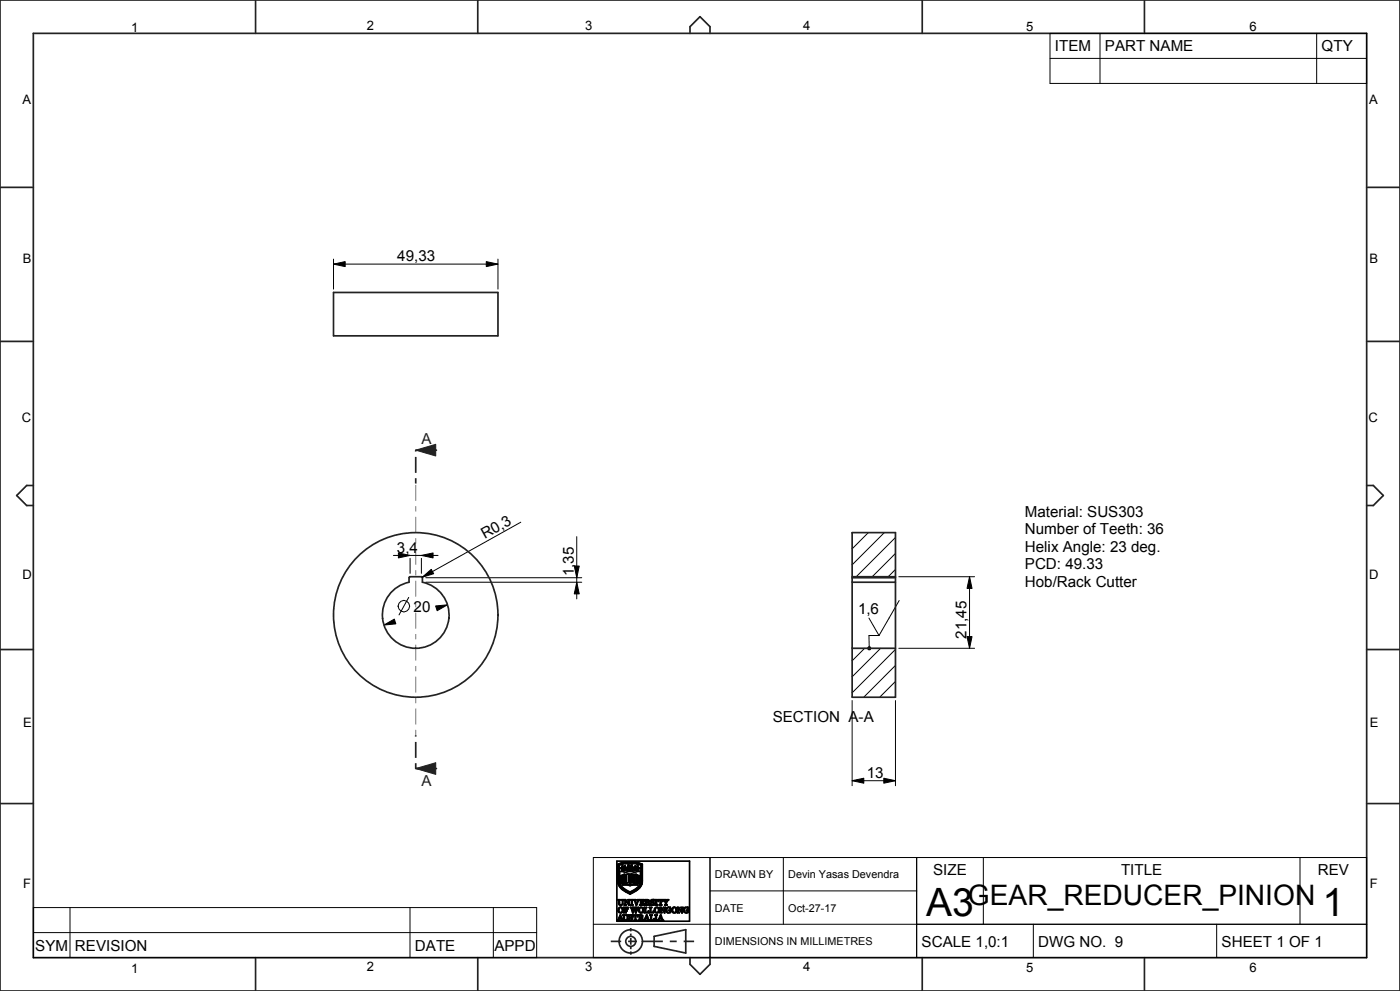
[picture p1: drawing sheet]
<svg xmlns="http://www.w3.org/2000/svg" width="420mm" height="297mm" viewBox="0 0 420 297" stroke-linecap="round" stroke-linejoin="round" font-family="sans-serif">
<path d="M124.7 230.3l6-1.7v3.5z" fill="#222226"/>
<path d="M124.7 230.3l6-1.7v3.5z" fill="none" stroke="#222226" stroke-width=".3"/>
<path d="M124.7 134.9l6-1.7v3.5z" fill="#222226"/>
<path d="M124.7 134.9l6-1.7v3.5z" fill="none" stroke="#222226" stroke-width=".3"/>
<g fill="none" stroke="#222226" stroke-width=".51">
<path d="M0 0h420v297h-420zM10 10h400v277h-400zM76.7 0v10M143.3 0v10M207 10v-2l3-3 3 3v2M276.7 0v10M343.3 0v10M0 56.2h10M410 56.2h10M0 102.3h10M410 102.3h10M124.7 134.9h6.2"/>
<path d="M10 145.5h-2l-3 3 3 3h2M255.6 159.6h13v49.4h-13zM410 145.5h2l3 3-3 3h-2M122.7 174.5v-1.4l.3-.3 3.6 .1 .1 1.6M255.6 172.8h13M255.6 173.1h13M0 194.7h10M255.6 194.3h13M410 194.7h10M124.7 230.3h6.2M0 240.8h10M410 240.8h10"/>
<path d="M189.2 278.1v1M189.2 279.8v.7M76.7 287v10M143.3 287v10M183.2 282.1h3.2M188.4 282.1h2.1M189.2 281.1v2M189.2 283.8v.7M189.2 285.1v1M192.6 282.1h6.3M196.2 280.6l9.5-2v7l-9.5-2zM200.9 282.1h2.1"/>
<path d="M205.1 282.1h3.1M207 287v2l3 3 3-3v-2M276.7 287v10M343.3 287v10"/>
<circle cx="189.2" cy="282.1" r="3.5"/>
<circle cx="189.2" cy="282.1" r="1.5"/>
</g>
<path d="M124.7 144.9v-10M124.7 230.3v-10" fill="none" stroke="#222226" stroke-width=".51" stroke-dasharray="1.6 1.6 4.8 1.6" stroke-linecap="butt"/>
<path d="M124.7 220.3v-75.4" fill="none" stroke="#7d7d80" stroke-width=".3" stroke-dasharray="1.6 1.6 4.8 1.6" stroke-linecap="butt"/>
<g fill="none" stroke="#000" stroke-width=".3">
<path d="M315 10h95v15h-95zM315 17.5h95M330 10v15M395 10v15M100.1 79.2l3.5-.8v1.5zM100.1 77.7v9M100.1 79.2h49.3M145.9 78.4l3.5 .8-3.5 .7zM149.4 77.7v9M156.2 156.5l-29.5 16.5M255.7 159.6l-.1 .1M260.5 159.6l-4.9 4.9"/>
<path d="M265.3 159.6l-9.7 9.7M118 166.5h13.4M119.5 165.7l3.5 .8-3.5 .7zM122.6 179l-2.9 5.3M123 167.3v4.5M126.4 166.5l3.5-.8v1.5zM126.4 167.3v4.5M126.7 173l2.7-2.4 .7 1.3zM127.7 174.5h46.8M127.7 173.1h46.8M172.3 169.6h1.5l-.8 3.5zM173 174.5l.8 3.5h-1.5z"/>
<path d="M173 160.8v18.7M268.6 161.1l-11.7 11.7M268.6 165.9l-6.9 6.9M268.6 170.7l-2.1 2.1M269.6 172.8h22.8M269.8 180l-6.1 10.5M290.9 172.8l.7 3.5h-1.5zM290.9 172.8v21.5M115.2 187.3l3.1-1.8 .5 1.5zM115.2 187.3h.1M130.7 181.6l3.6-.3-3.2 1.7zM134.3 181.3h-.1"/>
<path d="M259.4 194.3l-3.8 3.7M260.3 194.1l.4-.3 .4 .1 .2 .4-.2 .4-.4 .1-.4-.3zM260.7 185.2l3 5.3M263.7 190.5h-3l.1 3.3M264.2 194.3l-8.6 8.5M268.6 194.6l-13 13M268.6 199.4l-9.5 9.6M269.6 194.3h22.8M290.1 190.8h1.5l-.7 3.5zM255.6 210v25.5M268.6 204.2l-4.7 4.8M268.6 210v25.5"/>
<path d="M255.6 234l3.5-.8v1.5zM255.6 234h13M265.1 233.2l3.5 .8-3.5 .7zM178 257h232v30h-232zM213 257v30M235 257v20M275 257v30M295 257v20M390 257v20M10 272h151v15h-151zM10 279.5h151M21 272v15"/>
<path d="M123 272v15M148 272v15M178 277h232M213 267h62M310 277v10M365 277v10"/>
<circle cx="121.1" cy="181.7" r="1.72"/>
</g>
<g fill="none" stroke="#000" stroke-width=".51">
<path d="M185.1 258.1h21.8v18h-21.8zM185.3 259l1.5-.5 1.8-.2 2.2 .2 1.9 .5-.1 5.6-.3 1-.9 .9-2.4 1.4-1.8-.9-1.1-1-.7-1.6zM185.4 259.1l1.7-.5 2.1-.2 2 .2 1.4 .5v5.4l-.4 1.1-.9 .9-2.3 1.3-1.8-1-1.1-.9-.6-1.6zM185.6 259.2l1.5-.5 1.7-.1 2 .1 1.7 .5-.2 5.8-.8 1.2-1.9 1.2a1.1 1.1 0 0 1-1.6-.2l-1.6-1.1-.7-1.2zM185.8 259.3l1.4-.4 1.8-.1 1.8 .1 1.5 .4-.2 5.7-.9 1.2-2.1 1.3-2.2-1.3-1-1.2zM186.6 259.5l.4 .4 .5-.4-.2 .7 .3 .6-.5-.2-.6 .3 .2-.5-.5-.2 .5-.2zM186.7 259.6l.1 .4zM187.3 259.7l.1-.1-.2 .3zM188.4 259.2l.5 .1 .1 .4 .2-.4 .4-.1-.1 .6 .6 .2-.3 .3h-.5l-.3 .7-.3-.7-.7-.3 .6-.2zM188.6 259.4l.3 .3zM189.2 259.4h.3l-.3 .3zM189.5 259.9l.5 .1z"/>
<path d="M190.6 259.6l.3 .3zM191 259.9l-.5-.4v.4l.2 .3-.3 .6 .6-.2 .2 .3h.4l-.3-.5M191 259.9h.1M191 259.9l.4-.4v.6l.5 .1-.6 .2M191.4 259.6l-.2 .4zM185.4 269.6h.7l-.2 .2v1.1l.4 .3 .4-.3v-1l-.2-.3h.6l-.2 .2-.2 1.3-.5 .2-.5-.2-.1-1.3zM185.8 273.2h.1M185.9 272.1l.4-.1 .3 .3 .1 .8-.3 .4-.6-.3zM185.9 261.2l1.8 .2 1.4-.2 1.2 .2 1.8-.2v3.2l-.5 1.1-.9 .9-1.7 .9-1.9-1.1-.7-.7-.4-.9zM186.1 274.5v.1a.3 .3 0 0 1 .2 .3 .3 .3 0 0 1-.4 .3zM186.1 274.2l.9 1.6h-.8l.3-.1-.2-.5h-.5l-.2 .5 .2 .1h-.5zM186.3 260.2h.1"/>
<path d="M186.3 260.2l.3-.1zM186.3 264.5h.2zM186.3 262.6l.2 .1zM186.3 263.3l.4 .3-.2 .3-.3-.3zM186.3 262.4l.4 .2-.3 .4-.2-.3zM186.3 264.2l.4 .2-.3 .4-.2-.3zM186.7 260.6l.1-.1-.2 .3zM186.8 262.2h.2l-.1 2.9 2.1 .2 2.2-.2v-2.6l-.1 2.5-.1-2.8h.3v2.1a.68 .68 0 0 1-.1 .9 .68 .68 0 0 1-.9 0l-1.3 .2-2.2-.2zM186.8 274.2h.7l-.2 .2v1l.5 .4 .4-.4v-.9l-.3-.3h.6l-.2 .2-.2 1.3-.5 .2-.4-.2-.1-1.3zM186.9 260.5l.4-.3-.1 .2zM187.1 260.6h.1M187.1 271.9h1.3v.5l-.4-.4a.34 .34 0 0 0-.5 .3 .34 .34 0 0 0 .4 .4l.2-.3v.7l-.5-.3v.6l.2 .2h-.7l.2-.3v-1.2z"/>
<path d="M187.2 262.1l-.1 2.7zM187.3 269.6h.4l.9 1.3v-1l-.2-.3h.6l-.3 .3v1.4l-1.1-1.4v1.1l.3 .3h-.6l.2-.3v-1.1zM187.3 262l1.6 .1v.1l-.3-.1 .3 .2v.2l-.3-.1 .3 .2v.2l-.3-.1 .3 .3h-.3l.3 .3-.3-.1 .3 .2v.2l-.3-.1 .3 .2-.3 .1 .3 .3h-.3l.3 .1v.2l-.3-.1 .3 .4h-1.6zM187.4 264.1l.3 .1M187.4 264.1l.1 .1M187.4 262.8h.5zM187.4 264.4h.5zM187.4 263.9h.5zM187.4 262.5h.5zM187.4 263.6h.5zM187.4 263.1h.5zM187.4 262.2h.5z"/>
<path d="M187.5 264.2h.1M187.5 263.4h.3M187.5 260.2l.9 .8-.7-.3zM187.7 264.2h-.2M187.7 264.2h.2h-.4M187.8 263.3l-.3 .1M187.8 263.3h.1M187.8 263.3v.1M188.1 260l.4-.1zM188.7 263.5h.1M188.8 260.2l.5 .1-.4 .1zM188.8 274.3l.9-.1v.4l-.4-.3-.4 .2 .8 .7-.3 .6-.8 .1v-.5l.5 .4 .5-.3-.9-.6z"/>
<path d="M189.1 262.1l1.7-.1v2.6l-1.7 .1zM189.2 269.6h.7l-.2 .2v1.2l.2 .3h-.7l.2-.3v-1.2zM189.4 263l.9 .1zM189.4 262.2l.9 .1zM189.4 263.5l.9 .2zM189.4 262.7l.9 .1zM189.4 262.7h.1M189.4 263.8l.9 .1zM189.4 264l.9 .2zM189.4 263.8h.1M189.4 263.2l.8 .2M189.4 263.2v.1"/>
<path d="M189.4 262.4l.9 .2zM189.4 263.3l.9 .1M189.4 264.3l.9 .2zM190 274.2h1.3v.5l-.5-.4v1.4l.2 .1h-.8l.3-.1v-1.4l-.6 .4zM190.1 269.6h.7l-.2 .2 .4 1.2 .4-1.1-.2-.3h.6l-.8 1.7zM190.2 262.6h.1M190.2 264.4h.1M190.2 263.4h.1M190.3 272.5l-.5 1.1-.7-1.7h.7l-.2 .2 .3 1.1 .4-.9-.3-.4h.7l-.2 .2 .3 1.1 .1-.4M190.3 272.5h.1M190.3 272.5l.5 1.1 .7-1.7h-.6l.2 .2-.1 .6M190.4 260.2h.1l-.1 .4-.7 .4z"/>
<path d="M190.8 260.2l.3 .3zM190.8 260.2h.1M190.9 271.3h.1M190.9 262.1l.1 2.7zM190.9 260.1l.3 .3zM190.9 272.8h.1M191.1 265h.1M191.2 260.5l.3 .3zM191.3 260.4h.1M191.4 263.5l.4-.1a.25 .25 0 0 1 .1 .3 .25 .25 0 0 1-.3 .1l.1-.2zM191.4 264.4l.4-.1v.5h-.2l.1-.2zM191.4 262.6l.4-.2v.6h-.2l.1-.3z"/>
<path d="M191.4 260.1l.4 .1zM191.5 274.2l1.3 .2v.4l-.4 .2 .3 .2 .4 .7-.4-.1-.2-.6-.3-.1h-.2v.6l.3 .1h-.8l.3-.1v-1.3zM191.8 262.4h.1M191.9 269.6h1.3v.5l-.5-.4a.32 .32 0 0 0-.3 .3 .32 .32 0 0 0 .2 .4l.3-.3v.6l-.2-.2h-.3a.44 .44 0 0 0 .1 .5 .44 .44 0 0 0 .5 .1l.3-.3v.5h-1.4l.3-.5-.1-1zM192 272.1l.5-.1 .3 .3v.8l-.3 .4-.6-.4zM192 274.3l.5 .1v.5l-.5 .1zM193.3 271.9h.7l-.3 .2v1.4l.6-.1 .3-.4v.6h-1.4l.3-.2v-1.3zM193.7 271.1l-.2 .2h.7l-.2-.2M193.7 271.1v-1.3l-.2-.2 1 .1 .3 .4-.4 .3 .3 .2 .3 .7-.4-.1-.3-.7h-.4v.6M193.7 271.1h.1M193.9 269.7l.6 .1-.1 .5-.5 .1zM193.9 271.1h.1"/>
<path d="M194 274.5v.3a.24 .24 0 0 1 .1 .4 .24 .24 0 0 1-.4-.1zM194 274.2l.9 1.6h-.8l.2-.1-.1-.5h-.5l-.2 .5 .2 .1h-.5zM194.8 271.9h.7l-.2 .2v1.4l.5-.1 .3-.4a.5 .5 0 0 1-.2 .6 .5 .5 0 0 1-.6 0h-.5l.2-.4v-1.1zM194.9 274.2h.8l-.2 .2v1.4l.5-.1 .2-.4 .1 .5h-1.3l.2-.1v-1.3zM195.3 269.8l.9-.2v.5l-.4-.4-.4 .2 .8 .7-.2 .6-.8 .1v-.5l.5 .4 .4-.3-.9-.6zM196.4 274.2h.8l-.3 .2v1.3l.3 .1h-.8l.3-.1v-1.3zM196.5 269.6h.7l-.2 .2v1.2l.2 .3h-.7l.3-.2v-1.2zM196.8 272.1l.4-.1 .3 .3v.7l-.2 .5h-.4l-.3-.3zM197.5 269.6h.8a.4 .4 0 0 1 .5 .1 .4 .4 0 0 1 .1 .4l-.6-.4v1.4l.2 .2h-.7l.2-.2v-1.4l-.5 .4zM198 271.9a1.64 1.64 0 0 1 1.2 1.2l.1 .1v-1l-.3-.3h.7l-.3 .3v1.4l-1.1-1.4v1.1l.3 .3h-.6l.2-.5v-1zM198.1 274.5l.3 .7h-.5zM198.2 274.2l.8 1.6h-.7l.2-.1-.1-.5h-.5l-.2 .5 .2 .1h-.5z"/>
<path d="M199 269.6h.7l-.2 .2 .1 .3a.27 .27 0 0 0 .4 .2 .27 .27 0 0 0 .2-.4l-.2-.3h.6l-.7 1v.5l.3 .2h-.8l.3-.2v-.5zM200 272.1l1.1-.2v.5l-.4-.4-.4 .1-.3 .7 .2 .5 .4 .2 .3-.1v-.5l-.2-.1h.6l-.2 .7-.6 .1-.6-.3-.2-.6zM202 272.1l.4-.1 .3 .3 .1 .8-.4 .4-.6-.3zM203.2 271.9a1.51 1.51 0 0 1 1.3 1.2l.1-.9-.3-.3h.6l-.2 .3v1.4l-1.2-1.4 .1 1.1 .2 .3h-.6l.2-.7v-.8zM205.3 272.1l1.1-.2v.5l-.7-.4-.4 .8 .2 .5 .4 .2 .3-.1v-.5l-.3-.1h.7l-.2 .7-.6 .1-.6-.3-.2-.6z"/>
<circle cx="189" cy="260" r=".16"/>
<circle cx="186.2" cy="272.8" r=".83"/>
<circle cx="186.4" cy="263.6" r=".1"/>
<circle cx="187" cy="260.2" r=".17"/>
<circle cx="192.3" cy="272.8" r=".82"/>
<circle cx="197" cy="272.7" r=".82"/>
<circle cx="202.3" cy="272.7" r=".82"/>
</g>
<g fill="#000">
<path d="M100.1 79.2l3.5-.8v1.5zM145.9 78.4l3.5 .8-3.5 .7zM119.5 165.7l3.5 .8-3.5 .7zM126.4 166.5l3.5-.8v1.5zM126.7 173l2.7-2.4 .7 1.3zM172.3 169.6h1.5l-.8 3.5zM173 174.5l.8 3.5h-1.5zM290.9 172.8l.7 3.5h-1.5zM115.2 187.3l3.1-1.8 .5 1.5zM130.7 181.6l3.6-.3-3.2 1.7zM260.3 194.1l.4-.3 .4 .1 .2 .4-.2 .4-.4 .1-.4-.3zM290.1 190.8h1.5l-.7 3.5z"/>
<path d="M255.6 234l3.5-.8v1.5zM265.1 233.2l3.5 .8-3.5 .7z"/>
</g>
<!-- layer: 02___PRT_ALL_AXES -->
<g fill="none" stroke="#222226" stroke-width=".51">
<path d="M100.1 87.7h49.3v13h-49.3zM122.7 174.5a10 10 0 0 0-6.3 15.4 10 10 0 0 0 16.6 0 10 10 0 0 0-6.3-15.4M255.6 174.5h13"/>
<circle cx="124.7" cy="184.3" r="24.7"/>
</g>
<g font-size="11.7">
<text x="277.8" y="274.5">A3</text>
<text x="396.7" y="274.4">1</text>
</g>
<text font-size="8.5" x="290.4" y="271.3">GEAR_REDUCER_PINION</text>
<g font-size="4.6">
<text x="316.5" y="15.3">ITEM</text>
<text x="331.5" y="15.3">PART NAME</text>
<text x="396.5" y="15.3">QTY</text>
<text x="119.2" y="78.3">49,33</text>
<text x="307.5" y="154.9">Material: SUS303</text>
<text x="307.5" y="160.2">Number of Teeth: 36</text>
<text x="119.1" y="165.6">3,4</text>
<text x="307.5" y="165.4">Helix Angle: 23 deg.</text>
<text x="172.2" y="172.7" transform="rotate(-90 172.2 172.7)">1,35</text>
<text x="307.5" y="170.7">PCD: 49.33</text>
<text x="307.5" y="175.9">Hob/Rack Cutter</text>
<text x="124.1" y="183.4">20</text>
<text x="257.4" y="183.9">1,6</text>
<text x="290" y="191.4" transform="rotate(-90 290 191.4)">21,45</text>
<text x="231.8" y="216.3">SECTION A-A</text>
<text x="260.1" y="233.1">13</text>
<text x="279.9" y="262.3">SIZE</text>
<text x="336.3" y="262.3">TITLE</text>
<text x="395.3" y="262.3">REV</text>
<text x="10.6" y="285">SYM</text>
<text x="22.5" y="285">REVISION</text>
<text x="124.5" y="285">DATE</text>
<text x="148.3" y="285">APPD</text>
<text x="276.5" y="283.8">SCALE 1,0:1</text>
<text x="311.5" y="283.8">DWG NO. 9</text>
<text x="366.5" y="283.8">SHEET 1 OF 1</text>
</g>
<g font-size="4.6" fill="#222226">
<text x="126.5" y="133.2">A</text>
<text x="126.5" y="235.6">A</text>
</g>
<text font-size="4.5" x="145.4" y="161.5" transform="rotate(-29 145.4 161.5)">R0,3</text>
<g font-size="3.9">
<text x="39.4" y="9.7">1</text>
<text x="110.1" y="9.1">2</text>
<text x="175.6" y="9.1">3</text>
<text x="240.9" y="9">4</text>
<text x="307.8" y="9.3">5</text>
<text x="374.8" y="9.3">6</text>
<text x="6.8" y="31.1">A</text>
<text x="410.8" y="31.1">A</text>
<text x="6.8" y="78.9">B</text>
<text x="410.8" y="78.9">B</text>
<text x="6.6" y="126.5">C</text>
<text x="410.6" y="126.5">C</text>
<text x="6.8" y="173.5">D</text>
<text x="410.8" y="173.5">D</text>
<text x="6.9" y="217.9">E</text>
<text x="410.9" y="217.9">E</text>
<text x="7" y="266.3">F</text>
<text x="411" y="266.3">F</text>
<text x="39.4" y="291.7">1</text>
<text x="110.1" y="291.1">2</text>
<text x="175.6" y="291.1">3</text>
<text x="240.9" y="291">4</text>
<text x="307.8" y="291.3">5</text>
<text x="374.8" y="291.3">6</text>
</g>
<g font-size="3.3">
<text x="214.5" y="263.3">DRAWN BY</text>
<text x="236.5" y="263.3">Devin Yasas Devendra</text>
<text x="214.5" y="273.3">DATE</text>
<text x="236.5" y="273.3">Oct-27-17</text>
<text x="214.5" y="283.3">DIMENSIONS IN MILLIMETRES</text>
</g>
</svg>
